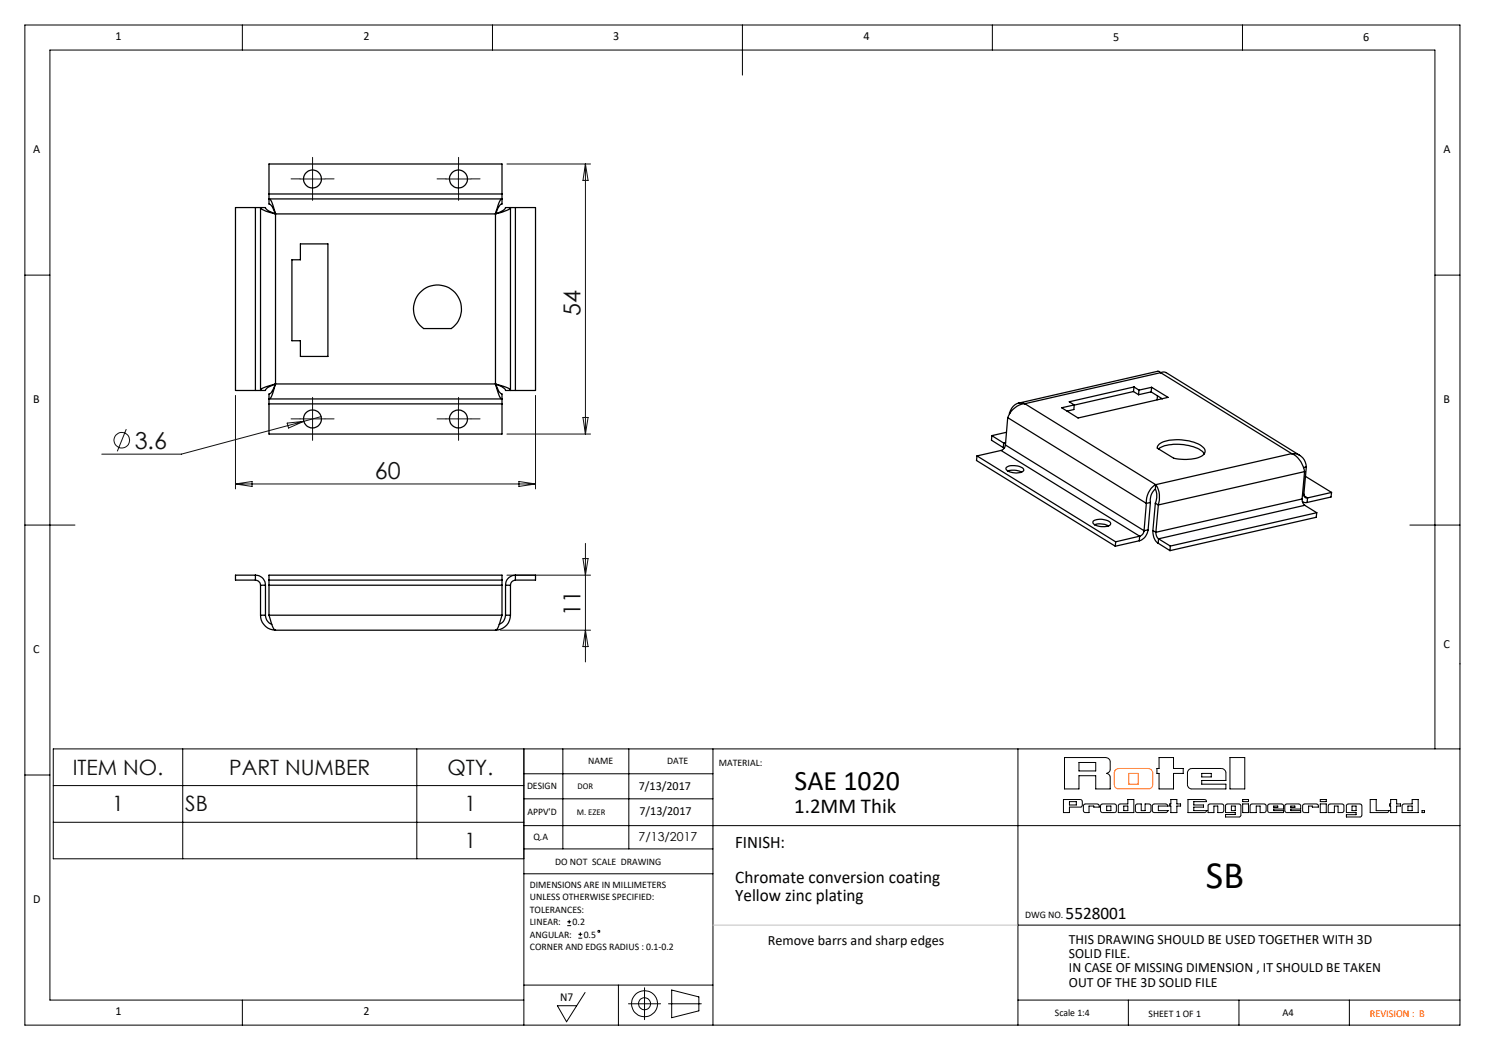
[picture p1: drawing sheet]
<svg xmlns="http://www.w3.org/2000/svg" width="297mm" height="210mm" viewBox="0 0 297 210" stroke-linecap="round" stroke-linejoin="round" font-family="sans-serif">
<g fill="none" stroke="#0f0f0f" stroke-width=".2">
<path d="M60 35.8h5M62.5 33.3v5M89.2 35.8h5M91.7 33.3v5M101.4 32.8h16.7M117.1 32.8v54M117.1 32.8l.5 3.3h-1zM47.1 79.1v18.7M107.1 79.1v18.7M25.3 85.8l-1.8 4.5M47.1 96.8h60M47.1 96.8l3.3-.5v1z"/>
<path d="M57.4 84.6l3.3-.3-3 1.3zM60 83.8h5M60.7 84.3l-24.4 6.5h-15.9M62.5 81.3v5M64.2 83.3l-3.5 1M89.2 83.8h5M91.7 81.3v5M101.4 86.8h16.7M103.8 96.3l3.3 .5-3.3 .5zM116.6 83.5h1l-.5 3.3zM101.4 115h16.7M116.6 111.7h1l-.5 3.3z"/>
<path d="M117.1 108.7v23.7M100.1 126h18M117.1 126l.5 3.3h-1z"/>
<circle cx="24.4" cy="88" r="1.55"/>
</g>
<g fill="none" stroke="#000" stroke-width=".2">
<path d="M5 5h287v200h-287zM48.5 5v5M98.5 5v5M148.5 5v10M198.5 5v5M248.5 5v5M5 55h5M287 55h5M5 105h10M282 105h10M5 155h5M10.7 157.1h94.1"/>
<path d="M36.5 149.8v22M83.4 149.8v22M104.8 154.8h37.8M104.8 159.8h37.8M104.8 149.8v55.2M112.6 149.8v20M125.8 149.8v20M142.6 149.8v55.2M203.6 149.8v55.2M212.7 159.9h3.4l.4 .4-.1 .9-.2 .2h-2.3v1.1h-1.2zM212.9 151.5h8.3a.9 .9 0 0 1 .8 .9v1.5a.87 .87 0 0 1-.7 .8 .79 .79 0 0 1 .7 .7v2.4h-2.9v-2.7h-3.3v2.7h-2.9zM215.8 152.5h3.3v1.7h-3.3z"/>
<path d="M231.8 151.5h2.9v2.2h1.9v1h-1.9v3.1h-2.9v-3.1h-.4v-1h.4zM234.2 159.9h1.2v.9h.7v.4h-.7v1.3h-1.2v-1.3h-.2v-.4h.2zM237.6 159.9l3.6 .1 .1 .3h-2.5v.7h1.9v.4h-1.9v.7h2.5l-.1 .3-3.6 .1zM237.7 154l.7-.3h5.9a.97 .97 0 0 1 .9 .9v1.5h-4.9v.7h4.9v1h-6.8a.85 .85 0 0 1-.9-.9v-2.4zM240.3 154.7h2v.7h-2zM246 151.5h3v6.3h-3zM248.5 159.9h1.2v.4h-1.2zM264.1 159.9h1.2v.4h-1.2zM274 159.9h1.2v2.2h2.6l-.1 .3-3.7 .1zM278.1 159.9h1.2v.9h.8v.4h-.8v1.3h-1.2v-1.3h-.1v-.4h.1zM287 149.8v-139.8h-277v190h94.8M292 149.8h-281.3v22h94.1"/>
<path d="M10.7 164.5h94.1M104.8 165.1h187.2M104.8 174.8h37.8M104.8 169.8h37.8M213.9 160.3h1.4v.7h-1.4zM216.7 161l.4-.2h2.4a.43 .43 0 0 1 .4 .6h-1.1v-.2h-1v1.3h-.8l-.3-.3zM220.2 161l.3-.2h2.5l.3 .3v1.1l-.3 .3h-2.7l-.2-.4zM221.3 161.2h.9v.9h-.9zM223.8 160.9l1.8-.1v-.9h1.2v2.6h-3.1v-1.4zM224.8 161.2h.8v.9h-.8zM227.2 160.9l.3-.1h.7v1.3h.8v-1.3h.9l.3 .3v1.1l-.3 .3h-2.5l-.3-.3zM233.5 161.2h.1"/>
<path d="M233.5 162.1h.1M233.5 161.2h-1.8v.9h1.8M233.5 161.2v-.2l-.3-.2h-2.3l-.4 .3v1.1l.3 .3h2.4l.3-.4M241.3 162.1h.1M241.7 161l.3-.2h2.5l.3 .3v1.1l-.4 .3h-.8v-1.3h-.8v1.3h-1.2zM245.1 161l.4-.2 2.5 .1 .2 .2-.1 2.2-.2 .1h-2.8v-.5h2v-.4h-2zM246.3 161.2h.8v.9h-.8zM248.5 160.8h1.2v1.7h-1.2zM250.2 160.9l2.8-.1 .2 .3v1.1l-.3 .3h-.9v-1.3h-.8v1.3h-1.2v-1.3zM253.6 160.9l.3-.1 2.6 .1 .2 .2v.7h-2v.3h2v.4l-3.1-.1-.1-1.2zM254.7 161.2h.9v.3h-.9zM257 161l.4-.2 2.6 .1 .1 .2v.7h-1.9v.3h1.9v.4h-2.9l-.2-.3z"/>
<path d="M258.2 161.2h.8v.3h-.8zM260.7 160.9l2.6-.1a.4 .4 0 0 1 .4 .6h-1.2v-.2h-.8v1.3h-.9l-.3-.3v-1.1zM264.1 160.8h1.2v1.7h-1.2zM265.8 160.9l2.7-.1 .3 .2v1.3l-.3 .2h-.9v-1.3h-.7v1.3h-1.3v-1.3zM269.3 161l.4-.2 2.5 .1 .2 .3-.1 2-.2 .2h-2.8v-.5h1.9v-.4h-1.9zM270.4 161.2h.8v.9h-.8zM277.8 162.1h.1M280.5 161l.3-.2h1.6v-.9h1.2v2.6h-3.2zM281.6 161.2h.8v.9h-.8zM284.4 162.1h.5v.4h-.5zM104.8 197h37.8M113.5 185.1h.7"/>
<path d="M113.5 184.4h.7M113.8 184v.7M115.7 187.6h.8M115.7 186.9h.8M116.1 186.5v.7M117 198.5l-3.7 5.9-1.8-3.3h3.8M123.7 197v8M128.9 197.5v6.4M134.3 198l5.5 1.4v2.8l-5.5 1.3zM203.6 185h88.4M48.5 200v5M125.7 200.8h6.4"/>
<path d="M133.7 200.8h6.6M203.6 200h88.4M225.7 200v5M247.8 200v5M269.9 200v5"/>
<circle cx="119.8" cy="186.3" r=".2"/>
<circle cx="128.9" cy="200.7" r="1.21"/>
<circle cx="128.9" cy="200.7" r="2.61"/>
</g>
<path d="M223.2 153.9l.6-.2h5.9a.9 .9 0 0 1 .8 .9v2.3a.85 .85 0 0 1-.8 .9h-5.9a.9 .9 0 0 1-1-.9v-2.3l.2-.4zM225.7 154.7h1.9v2.1h-1.9z" fill="none" stroke="#ff8000" stroke-width=".2"/>
<g fill="none" stroke="#0f0f0f" stroke-width=".2" stroke-dasharray="15.2 1.3 1.3 1.3">
<path d="M60 35.8h-1.8M62.5 33.3v-1.8M62.5 38.3v1.8M65 35.8h1.8M89.2 35.8h-1.8M91.7 33.3v-1.8M91.7 38.3v1.8M94.2 35.8h1.8M60 83.8h-1.8M62.5 81.3v-1.8M62.5 86.3v1.8M65 83.8h1.8"/>
<path d="M89.2 83.8h-1.8M91.7 81.3v-1.8M91.7 86.3v1.8M94.2 83.8h1.8"/>
</g>
<path d="M142.6 185h61" fill="none" stroke="#c0c0c0" stroke-width=".2"/>
<g fill="none" stroke="#000" stroke-width=".25">
<path d="M53.8 39.8a3.8 3.8 0 0 1 1.2 2.5l.1 .5M53.8 39.8v1a2.23 2.23 0 0 1 1.2 1.6l.1 .4M53.8 38.8v1M53.8 38.8v-6h46.6v6M53.8 39.8h46.6M53.8 38.8h46.6M100.4 39.8h-.1a7.2 7.2 0 0 0-1.2 3M100.4 39.8v1a2.79 2.79 0 0 0-1.3 2M100.4 38.8v1M51.1 41.5h1M51.1 41.5v36.6M51.1 41.5h-4v36.6h4"/>
<path d="M52.1 41.5a4 4 0 0 0 2.4 1.1l.6 .2M52.1 41.5h1a2.9 2.9 0 0 0 2 1.3M52.1 41.5v36.6M55.1 42.8v34M55.1 42.8h44M60.1 48.8h5.5v22.5h-5.5v-3.2h-1.7v-16.1h1.7zM84 58.5a4.8 4.8 0 0 1 7.1 .2 4.8 4.8 0 0 1-.9 7h-5.5a4.8 4.8 0 0 1-.7-7.2zM99.1 42.8v34M102.1 41.5a4.8 4.8 0 0 1-3 1.3M102.1 41.5h-1a2.34 2.34 0 0 1-1.7 1.1l-.3 .2M102.1 41.5h1M102.1 41.5v36.6"/>
<path d="M103.1 41.5v36.6M103.1 41.5h4v36.6h-4M51.1 78.1h1M53.8 79.8v1M53.8 79.8h46.6M55.1 76.8a7.2 7.2 0 0 1-1.2 3h-.1M55.1 76.8l-.1 .2a2.73 2.73 0 0 1-1.2 1.8v1M55.1 76.8a7.9 7.9 0 0 0-3 1.1v.2M55.1 76.8a3.1 3.1 0 0 0-2 1.3h-1M55.1 76.8h44M99.1 76.8l.1 .5a3.8 3.8 0 0 0 1.2 2.5M99.1 76.8a3.2 3.2 0 0 0 1.3 2v1"/>
<path d="M99.1 76.8a7.2 7.2 0 0 1 3 1.2v.1M99.1 76.8a3.2 3.2 0 0 1 2 1.3h1M100.4 79.8v1M102.1 78.1h1M226.7 78.3l-11.9 2.7M226.7 78.3l1 .6M226.8 77.4l1 .6M226.8 77.4l-12.9 3 .9 .6M226.8 77.4l-.1 .9M227.8 78l-.1 .9M230.2 78.4l2.2 1.3M230.2 78.4l-2.5 .5"/>
<path d="M230.3 77.5l-2.5 .5M230.3 77.5l3.3 2-18 4.1-3.3-2 2.5-.6M230.3 77.5l-.1 .9M231.5 79.2l-.1 .8M232.1 74.5l.6-.1 .5 .1M232.1 74.5l-.5-.2-27.9 6.3M232.1 74.5l-27.1 6.2M232.1 74.5l26.2 16.2M233.2 74.5l26.8 16.6M53.8 80.8v6h46.6v-6M53.8 80.8h46.6M195.4 91.2l-.1 .9 27.8 17.1"/>
<path d="M195.4 91.2l27.7 17.2M198.4 87.1l-.1 .9 2.4 1.5M198.4 87.1l2.3 1.5M200.2 90.1l-4.8 1.1M200.2 90.1l27.7 17.1M200.7 89.5l.1 .1M200.7 88.6h.4M200.7 88.6v.9M201.1 89a1.35 1.35 0 0 1-.9 1.1M201.1 89l27.7 17.1M201.1 88.5l-.4 .1M201.2 93.5a3 3 0 0 1 3.5 .3l.1 .2a1.33 1.33 0 0 1-1.6 .6 1.91 1.91 0 0 1-2-.9z"/>
<path d="M201.3 86.5l-2.9 .6M201.5 94.2a3.8 3.8 0 0 1 2.8 .2M201.5 83.5l27.8 17.2M201.5 83.5l-.4 5.5M201.9 82.6h.1M201.9 82.6v.2M205 80.7a4.2 4.2 0 0 0-3.5 2.8M205 80.7a2.27 2.27 0 0 0-3.1 1.9M205 80.7l26.1 16.2M214.8 81v.9l-1.4 .3M231.1 97.9a3.2 3.2 0 0 1 0 2.7M231.1 97.9a2.76 2.76 0 0 0-1 2.6"/>
<path d="M231.1 96.9a4.4 4.4 0 0 1 .6 4.1M231.1 96.9a4 4 0 0 0-1.8 3.8M231.1 96.9v1M231.7 89.8a7.7 7.7 0 0 1 6-.7 4.2 4.2 0 0 1 3.1 1.7M231.8 88.8a8.4 8.4 0 0 1 6.5-.5 3.3 3.3 0 0 1 2.7 1.9 1.64 1.64 0 0 1-1.5 1.4 10.2 10.2 0 0 1-4.8 0l-3.2-2v-.4zM258.3 90.7a4.7 4.7 0 0 1 2.6 3.6M258.3 90.7a2.67 2.67 0 0 1 3 2.7M258.3 90.7l-27.2 6.2M260.4 99.8a1.6 1.6 0 0 0 .5 1.3M260.4 99.8l-29.2 6.7M260.8 98.8a.61 .61 0 0 0 .7 .8M260.8 98.8l-.3 .1"/>
<path d="M260.8 99.2l.7 .4M260.9 94.3l-29.2 6.7M260.9 94.3l-.5 5.5M261.1 95.3l5.2 3.2M261.3 93.4l-.6 .1M261.3 93.4l-.5 5.4M261.5 99.6l-.1 .9M266.3 98.5l-4.8 1.1M266.3 98.5l-.1 .9-4.8 1.1M51.1 116a1.09 1.09 0 0 1 1 1M51.1 115a1.97 1.97 0 0 1 2 2M51.1 115h-4v1h4"/>
<path d="M51.1 115v1M52.1 117h1M52.1 117v6M53.1 117v6M53.8 116v1M53.8 116v-1h46.6v1M53.8 117v6M53.8 116h46.6M53.8 117h46.6M100.4 116v1M100.4 117v6M101.1 117h1"/>
<path d="M101.1 117v6M102.1 117v6M103.1 115a1.97 1.97 0 0 0-2 2M103.1 116a1.02 1.02 0 0 0-1 1M103.1 115h4v1h-4M103.1 115v1M218.7 104.2a3.1 3.1 0 0 1 3.4 .4 .87 .87 0 0 1-1.2 .7 2.49 2.49 0 0 1-2.3-.7zM218.9 104.9a3.8 3.8 0 0 1 2.8 .3M223.1 108.4v.8M227.9 108.2l-4.8 1M227.9 107.2l-4.8 1.2M227.9 107.2v1"/>
<path d="M228.8 106.1a1.22 1.22 0 0 1-.9 1.1M229.3 100.7l-.5 5.4M229.6 106a2.59 2.59 0 0 1-1.7 2.2M229.6 106l-.8 .1M230.1 100.5l-.8 .2M230.1 100.5l-.5 5.5M230.6 106.1a2.85 2.85 0 0 0 1 2.5M230.6 106.1l.6 .4M231.1 100.6l.6 .4M231.1 100.6l-.5 5.5M231.2 106.5a1.61 1.61 0 0 0 .5 1.3M231.6 108.6l2.4 1.5"/>
<path d="M231.7 101l-.5 5.5M231.7 107.8l2.4 1.4M231.7 107.8l-.1 .8M234.1 109.2l-.1 .9M260.5 100.4l.9 .1M260.9 101.1l-29.2 6.7M260.9 101.1l2.4 1.4M263.3 102.5l-29.2 6.7M263.3 102.5l-.1 1-29.2 6.6M52.1 123a3 3 0 0 0 3 3M52.1 123h1M53.1 123l.3 1.1 .5 .5 .5 .3"/>
<path d="M53.8 123a7.2 7.2 0 0 0 1.2 3h.1M53.8 123h46.6M55.1 126h44M100.4 123a7.1 7.1 0 0 1-1.2 3h-.1M101.1 123l-.1 .6a1.76 1.76 0 0 1-1.2 1.3M101.1 123h1M102.1 123a3 3 0 0 1-3 3"/>
<circle cx="62.5" cy="35.8" r="1.79"/>
<circle cx="91.7" cy="35.8" r="1.8"/>
<circle cx="62.5" cy="83.8" r="1.79"/>
<circle cx="91.7" cy="83.8" r="1.8"/>
</g>
<text font-size="7.8" x="241.2" y="177.7">SB</text>
<text font-size="5.6" x="158.9" y="157.9">SAE 1020</text>
<g font-size="4.7" fill="#0f0f0f">
<text x="116.1" y="63.3" transform="rotate(-90 116.1 63.3)">54</text>
<text x="26.9" y="89.7">3.6</text>
<text x="75" y="95.8">60</text>
<text x="116.1" y="123.1" transform="rotate(-90 116.1 123.1)">11</text>
</g>
<g font-size="4.2" fill="#0f0f0f">
<text x="14.6" y="155">ITEM NO.</text>
<text x="45.8" y="155">PART NUMBER</text>
<text x="89.5" y="155">QTY.</text>
<text x="22.4" y="162.3">1</text>
<text x="37" y="162.3">SB</text>
<text x="92.9" y="162.3">1</text>
<text x="92.9" y="169.6">1</text>
</g>
<text font-size="4.2" x="158.8" y="162.5">1.2MM Thik</text>
<g font-size="3.5">
<text x="147" y="169.5">FINISH:</text>
<text x="147" y="176.6">Chromate conversion coating</text>
<text x="147" y="180.1">Yellow zinc plating</text>
<text x="213.1" y="183.7">5528001</text>
</g>
<g font-size="2.8">
<text x="153.6" y="188.9">Remove barrs and sharp edges</text>
<text x="213.8" y="188.8">THIS DRAWING SHOULD BE USED TOGETHER WITH 3D</text>
<text x="213.8" y="191.7">SOLID FILE.</text>
<text x="213.8" y="194.5">IN CASE OF MISSING DIMENSION , IT SHOULD BE TAKEN</text>
<text x="213.8" y="197.3">OUT OF THE 3D SOLID FILE</text>
</g>
<g font-size="2.5">
<text x="23.1" y="8.1">1</text>
<text x="72.7" y="8.1">2</text>
<text x="122.7" y="8.1">3</text>
<text x="172.7" y="8.1">4</text>
<text x="222.7" y="8.1">5</text>
<text x="272.7" y="8.1">6</text>
<text x="6.7" y="30.6">A</text>
<text x="288.7" y="30.6">A</text>
<text x="6.7" y="80.6">B</text>
<text x="288.7" y="80.6">B</text>
<text x="6.7" y="130.6">C</text>
<text x="288.7" y="129.6">C</text>
<text x="127.8" y="158">7/13/2017</text>
<text x="127.9" y="162.9">7/13/2017</text>
<text x="127.7" y="168.2">7/13/2017</text>
<text x="6.7" y="180.6">D</text>
<text x="23.1" y="203.1">1</text>
<text x="72.7" y="203.1">2</text>
</g>
<text font-size="2.4" x="112" y="200.2">N7</text>
<text font-size="2.1" x="256.5" y="203.3">A4</text>
<text font-size="2.1" fill="#f00" x="274" y="203.4">REVISION : B</text>
<g font-size="2">
<text x="117.6" y="152.7">NAME</text>
<text x="133.4" y="152.8">DATE</text>
<text x="143.8" y="153.2">MATERIAL:</text>
<text x="105.4" y="157.7">DESIGN</text>
<text x="105.5" y="162.9">APPV'D</text>
<text x="106.7" y="168.1">Q.A</text>
<text x="111" y="173">DO NOT SCALE DRAWING</text>
<text x="106" y="177.6">DIMENSIONS ARE IN MILLIMETERS</text>
<text x="106" y="180.1">UNLESS OTHERWISE SPECIFIED:</text>
<text x="106" y="182.6">TOLERANCES:</text>
<text x="106" y="185.1">LINEAR:</text>
<text x="114.5" y="185.1">0.2</text>
<text x="205" y="183.7">DWG NO.</text>
<text x="106" y="190.1">CORNER AND EDGS RADIUS : 0.1-0.2</text>
<text x="106" y="187.6">ANGULAR:</text>
<text x="116.7" y="187.6">0.5</text>
<text x="211" y="203.3">Scale 1:4</text>
<text x="229.7" y="203.3">SHEET 1 OF 1</text>
</g>
<g font-size="1.8">
<text x="115.5" y="157.8">DOR</text>
<text x="115.4" y="163">M. EZER</text>
</g>
</svg>
